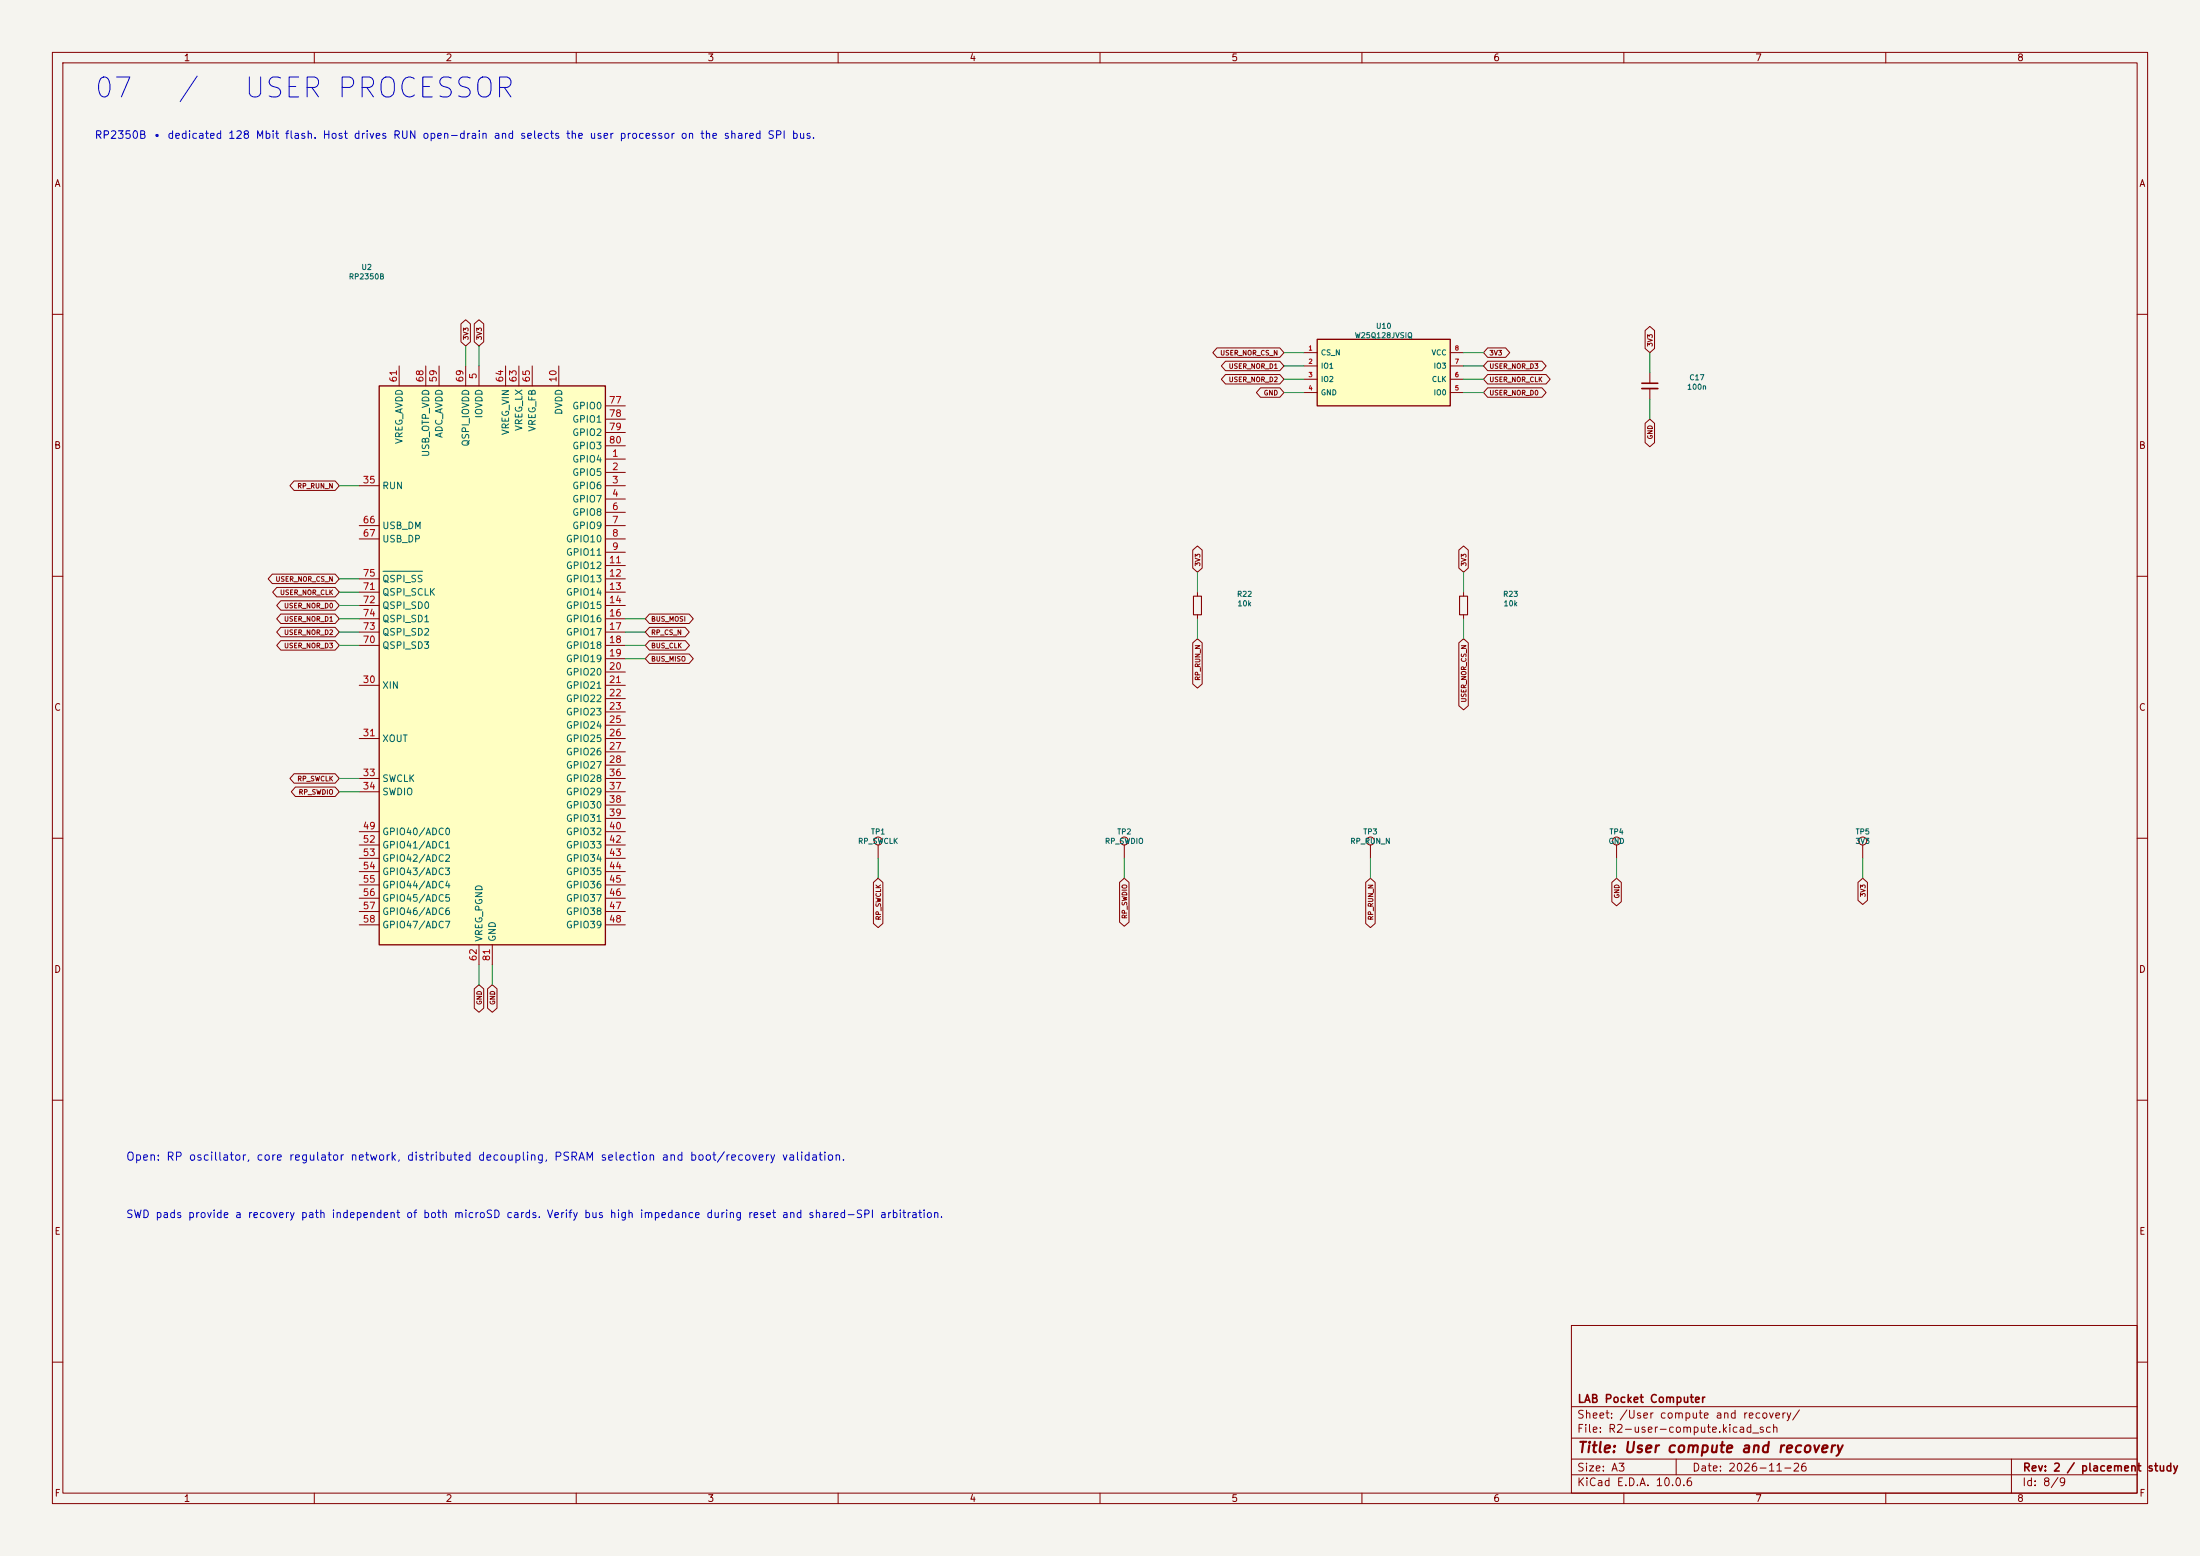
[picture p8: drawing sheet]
<svg xmlns="http://www.w3.org/2000/svg" width="420mm" height="297mm" viewBox="0 0 420 297" stroke-linecap="round" stroke-linejoin="round" font-family="sans-serif">
<path d="M0 0h420v297h-420z" fill="#f5f4ef" stroke="#f5f4ef" stroke-width=".19"/>
<g fill="none" stroke="#840000" stroke-width=".19">
<path d="M10 10h400v277h-400zM12 12h396v273h-396zM60 10v2M110 10v2M160 10v2M210 10v2M260 10v2M310 10v2M360 10v2M10 60h2M408 60h2M10 110h2"/>
<path d="M408 110h2M10 160h2M408 160h2M10 210h2M408 210h2M300 253h108v32h-108zM10 260h2M300 278.5h108M300 274.5h108M300 268.5h108M320 278.5v3M384 278.5v6.5"/>
<path d="M408 260h2M60 285v2M110 285v2M160 285v2M210 285v2M260 285v2M300 281.5h108M310 285v2M360 285v2"/>
</g>
<path d="M72.4 73.7h43.2v106.6h-43.2z" fill="#ffffc2"/>
<path d="M72.4 73.7h43.2v106.6h-43.2z" fill="none" stroke="#840000" stroke-width=".25"/>
<g fill="none" stroke="#840000" stroke-width=".19">
<path d="M76.2 69.9v3.8M81.3 69.9v3.8M83.8 69.9v3.8M88.9 69.9v3.8M91.4 69.9v3.8M96.5 69.9v3.8M99.1 69.9v3.8M101.6 69.9v3.8M106.7 69.9v3.8M115.6 77.5h3.8M68.6 92.7h3.8M115.6 87.6h3.8"/>
<path d="M115.6 90.2h3.8M115.6 92.7h3.8M115.6 95.3h3.8M115.6 97.8h3.8M115.6 80h3.8M115.6 82.6h3.8M115.6 85.1h3.8M68.6 100.3h3.8M68.6 102.9h3.8M68.6 110.5h3.8M68.6 113h3.8M68.6 115.6h3.8"/>
<path d="M68.6 118.1h3.8M115.6 100.3h3.8M115.6 102.9h3.8M115.6 105.4h3.8M115.6 108h3.8M115.6 110.5h3.8M115.6 113h3.8M115.6 115.6h3.8M115.6 118.1h3.8M228.6 113v.8M228.6 117.3v.8M68.6 120.7h3.8"/>
<path d="M68.6 123.2h3.8M68.6 130.8h3.8M115.6 120.7h3.8M115.6 123.2h3.8M115.6 125.7h3.8M115.6 128.3h3.8M115.6 130.8h3.8M115.6 133.4h3.8M115.6 135.9h3.8M115.6 138.4h3.8M68.6 158.8h3.8M68.6 141h3.8"/>
<path d="M68.6 148.6h3.8M68.6 151.1h3.8M115.6 153.7h3.8M115.6 156.2h3.8M115.6 158.8h3.8M115.6 141h3.8M115.6 143.5h3.8M115.6 146.1h3.8M115.6 148.6h3.8M115.6 151.1h3.8M68.6 161.3h3.8M68.6 163.8h3.8"/>
<path d="M68.6 166.4h3.8M68.6 168.9h3.8M68.6 171.5h3.8M68.6 174h3.8M68.6 176.5h3.8M115.6 161.3h3.8M115.6 163.8h3.8M115.6 166.4h3.8M115.6 168.9h3.8M115.6 171.5h3.8M115.6 174h3.8M115.6 176.5h3.8"/>
<path d="M308.6 161.3v2.5M355.6 161.3v2.5M91.4 180.3v3.9M94 180.3v3.9"/>
<circle cx="308.6" cy="160.5" r=".76"/>
<circle cx="355.6" cy="160.5" r=".76"/>
</g>
<path d="M73.1 109h7.6" fill="none" stroke="#006464" stroke-width=".19"/>
<path d="M227.8 113.8h1.6v3.5h-1.6z" fill="none" stroke="#840000" stroke-width=".2"/>
<path d="M251.5 64.8h25.4v12.7h-25.4z" fill="#ffffc2"/>
<path d="M251.5 64.8h25.4v12.7h-25.4z" fill="none" stroke="#840000" stroke-width=".25"/>
<g fill="none" stroke="#840000" stroke-width=".19">
<path d="M88 61.8l.9-.8 .9 .8v3.5l-.9 .7-.9-.7zM90.5 61.8l.9-.8 .9 .8v3.5l-.9 .7-.9-.7zM232.3 66.4h12l.8 .9-.8 .9h-12l-.8-.9zM233.9 68.9h10.4l.8 1-.8 .9h-10.4l-.7-.9zM233.9 71.5h10.4l.8 .9-.8 .9h-10.4l-.7-.9zM240.6 74h3.7l.8 .9-.8 .9h-3.7l-.8-.9zM248.9 67.3h2.6M248.9 69.9h2.6M248.9 72.4h2.6M248.9 74.9h2.6M276.9 67.3h2.5M276.9 69.9h2.5"/>
<path d="M276.9 72.4h2.5M276.9 74.9h2.5M284 66.4h3.4l.8 .9-.8 .9h-3.4l-.8-.9zM284 68.9h10.4l.8 1-.8 .9h-10.4l-.8-.9zM284 71.5h11.1l.8 .9-.8 .9h-11.1l-.8-.9zM284 74h10.4l.8 .9-.8 .9h-10.4l-.8-.9zM314.1 63.1l.9-.8 .9 .8v3.4l-.9 .8-.9-.8zM315 71.1v2.1M315 74.2v2M56.1 91.8h7.9l.8 .9-.8 .9h-7.9l-.8-.9zM314.1 80.8l.9-.8 .9 .8v3.7l-.9 .8-.9-.8zM52 109.6h12l.8 .9-.8 .9h-12l-.8-.9z"/>
<path d="M52.8 112.1h11.2l.8 .9-.8 .9h-11.2l-.8-.9zM53.6 119.7h10.4l.8 1-.8 .9h-10.4l-.8-.9zM53.6 114.7h10.4l.8 .9-.8 .9h-10.4l-.8-.9zM53.6 117.2h10.4l.8 .9-.8 .9h-10.4l-.8-.9zM124 117.2h7.6l.8 .9-.8 .9h-7.6l-.8-.9zM124 119.7h6.8l.8 1-.8 .9h-6.8l-.8-.9zM227.7 105l.9-.8 .9 .8v3.4l-.9 .8-.9-.8zM278.5 105l.9-.8 .9 .8v3.4l-.9 .8-.9-.8zM279.4 113v.8M279.4 117.3v.8M53.6 122.3h10.4l.8 .9-.8 .9h-10.4l-.8-.9zM124 124.8h7.6l.8 .9-.8 .9h-7.6l-.8-.9z"/>
<path d="M124 122.3h6.8l.8 .9-.8 .9h-6.8l-.8-.9zM227.7 122.7l.9-.8 .9 .8v7.9l-.9 .7-.9-.7zM278.5 122.7l.9-.8 .9 .8v12l-.9 .8-.9-.8zM56.1 147.7h7.9l.8 .9-.8 .9h-7.9l-.8-.9zM56.4 150.2h7.6l.8 .9-.8 .9h-7.6l-.8-.9zM166.7 168.4l.9-.8 .9 .8v7.9l-.9 .8-.9-.8zM167.6 161.3v2.5M213.7 168.4l.9-.8 .9 .8v7.6l-.9 .8-.9-.8zM214.6 161.3v2.5M260.7 168.4l.9-.8 .9 .8v7.9l-.9 .8-.9-.8zM261.6 161.3v2.5M307.7 168.4l.9-.8 .9 .8v3.7l-.9 .8-.9-.8z"/>
<path d="M354.7 168.4l.9-.8 .9 .8v3.5l-.9 .7-.9-.7zM90.5 188.7l.9-.7 .9 .7v3.7l-.9 .8-.9-.8zM93.1 188.7l.9-.7 .9 .7v3.7l-.9 .8-.9-.8z"/>
<circle cx="167.6" cy="160.5" r=".76"/>
<circle cx="214.6" cy="160.5" r=".76"/>
<circle cx="261.6" cy="160.5" r=".76"/>
</g>
<path d="M313.4 73.2h3.1" fill="none" stroke="#840000" stroke-width=".3"/>
<path d="M313.4 74.2h3.1" fill="none" stroke="#840000" stroke-width=".33"/>
<path d="M278.6 113.8h1.6v3.5h-1.6z" fill="none" stroke="#840000" stroke-width=".2"/>
<g fill="none" stroke="#009600" stroke-width=".19">
<path d="M88.9 66v3.9M91.4 66v3.9M245.1 69.9h3.8M245.1 72.4h3.8M245.1 74.9h3.8M245.1 67.3h3.8M279.4 69.9h3.8M279.4 72.4h3.8M279.4 74.9h3.8M279.4 67.3h3.8M315 67.3v3.8M315 76.2v3.8"/>
<path d="M64.8 92.7h3.8M64.8 110.5h3.8M64.8 118.1h3.8M64.8 115.6h3.8M64.8 113h3.8M119.4 118.1h3.8M228.6 109.2v3.8M228.6 118.1v3.8M279.4 109.2v3.8M279.4 118.1v3.8M64.8 123.2h3.8M64.8 120.7h3.8"/>
<path d="M119.4 123.2h3.8M119.4 125.7h3.8M119.4 120.7h3.8M64.8 148.6h3.8M64.8 151.1h3.8M167.6 163.8v3.8M214.6 163.8v3.8M261.6 163.8v3.8M308.6 163.8v3.8M355.6 163.8v3.8M91.4 184.2v3.8M94 184.2v3.8"/>
</g>
<g font-size="3.8" fill="#0000c2">
<text x="17.7" y="19.6">07</text>
<text x="33.6" y="19.6">/</text>
<text x="46.3" y="19.6">USER PROCESSOR</text>
</g>
<text font-size="2" fill="#840000" x="301" y="277.8">Title: User compute and recovery</text>
<text font-size="1.5" fill="#0000c2" x="23.9" y="221.9">Open: RP oscillator, core regulator network, distributed decoupling, PSRAM selection and boot/recovery validation.</text>
<g font-size="1.5" fill="#840000">
<text x="301" y="268.1">LAB Pocket Computer</text>
<text x="300.9" y="273.8">File: R2-user-compute.kicad_sch</text>
<text x="300.9" y="271.1">Sheet: /User compute and recovery/</text>
<text x="300.9" y="281.2">Size: A3</text>
<text x="322.9" y="281.2">Date: 2026-11-26</text>
<text x="386" y="281.2">Rev: 2 / placement study</text>
<text x="300.9" y="284">KiCad E.D.A. 10.0.6</text>
<text x="385.9" y="284">Id: 8/9</text>
</g>
<g font-size="1.4" fill="#0000c2">
<text x="18" y="26.9">RP2350B • dedicated 128 Mbit flash. Host drives RUN open-drain and selects the user processor on the shared SPI bus.</text>
<text x="24" y="232.9">SWD pads provide a recovery path independent of both microSD cards. Verify bus high impedance during reset and shared-SPI arbitration.</text>
</g>
<g font-size="1.3" fill="#840000">
<text x="35" y="12">1</text>
<text x="85" y="12">2</text>
<text x="135" y="12">3</text>
<text x="185" y="12">4</text>
<text x="235" y="12">5</text>
<text x="285" y="12">6</text>
<text x="335" y="12">7</text>
<text x="385" y="12">8</text>
<text x="10.3" y="36">A</text>
<text x="408.3" y="36">A</text>
<text x="10.2" y="86">B</text>
<text x="408.2" y="86">B</text>
<text x="10.2" y="136">C</text>
<text x="408.2" y="136">C</text>
<text x="10.2" y="186">D</text>
<text x="408.2" y="186">D</text>
<text x="10.3" y="236">E</text>
<text x="408.3" y="236">E</text>
<text x="10.3" y="286">F</text>
<text x="35" y="287">1</text>
<text x="85" y="287">2</text>
<text x="135" y="287">3</text>
<text x="185" y="287">4</text>
<text x="235" y="287">5</text>
<text x="285" y="287">6</text>
<text x="335" y="287">7</text>
<text x="385" y="287">8</text>
<text x="408.3" y="286">F</text>
</g>
<g font-size="1.3" fill="#a90000">
<text x="76.1" y="73.1" transform="rotate(-90 76.1 73.1)">61</text>
<text x="81.1" y="73.1" transform="rotate(-90 81.1 73.1)">68</text>
<text x="83.7" y="73.1" transform="rotate(-90 83.7 73.1)">59</text>
<text x="88.8" y="73.1" transform="rotate(-90 88.8 73.1)">69</text>
<text x="91.3" y="72.5" transform="rotate(-90 91.3 72.5)">5</text>
<text x="96.4" y="73.1" transform="rotate(-90 96.4 73.1)">64</text>
<text x="98.9" y="73.1" transform="rotate(-90 98.9 73.1)">63</text>
<text x="101.5" y="73.1" transform="rotate(-90 101.5 73.1)">65</text>
<text x="106.5" y="73.1" transform="rotate(-90 106.5 73.1)">10</text>
<text x="116.1" y="77.3">77</text>
<text x="116.1" y="79.9">78</text>
<text x="116.1" y="82.4">79</text>
<text x="116.1" y="85">80</text>
<text x="116.7" y="87.5">1</text>
<text x="69.1" y="92.6">35</text>
<text x="116.7" y="90">2</text>
<text x="116.7" y="92.6">3</text>
<text x="116.7" y="95.1">4</text>
<text x="69.1" y="100.2">66</text>
<text x="116.7" y="97.7">6</text>
<text x="116.7" y="100.2">7</text>
<text x="69.1" y="102.7">67</text>
<text x="116.1" y="107.8">11</text>
<text x="116.7" y="102.7">8</text>
<text x="116.7" y="105.3">9</text>
<text x="69.1" y="112.9">71</text>
<text x="69.1" y="110.4">75</text>
<text x="116.1" y="110.4">12</text>
<text x="116.1" y="112.9">13</text>
<text x="69.1" y="115.4">72</text>
<text x="69.1" y="118">74</text>
<text x="116.1" y="115.4">14</text>
<text x="116.1" y="118">16</text>
<text x="69.1" y="123.1">70</text>
<text x="69.1" y="120.5">73</text>
<text x="116.1" y="120.5">17</text>
<text x="116.1" y="123.1">18</text>
<text x="116.1" y="125.6">19</text>
<text x="69.1" y="130.7">30</text>
<text x="116.1" y="128.1">20</text>
<text x="116.1" y="130.7">21</text>
<text x="116.1" y="133.2">22</text>
<text x="116.1" y="135.8">23</text>
<text x="69.1" y="140.8">31</text>
<text x="116.1" y="138.3">25</text>
<text x="116.1" y="140.8">26</text>
<text x="116.1" y="143.4">27</text>
<text x="69.1" y="148.5">33</text>
<text x="116.1" y="145.9">28</text>
<text x="116.1" y="148.5">36</text>
<text x="69.1" y="151">34</text>
<text x="116.1" y="153.5">38</text>
<text x="116.1" y="151">37</text>
<text x="69.1" y="158.6">49</text>
<text x="69.1" y="161.2">52</text>
<text x="116.1" y="156.1">39</text>
<text x="116.1" y="158.6">40</text>
<text x="116.1" y="161.2">42</text>
<text x="69.1" y="163.7">53</text>
<text x="69.1" y="166.2">54</text>
<text x="116.1" y="163.7">43</text>
<text x="116.1" y="166.2">44</text>
<text x="69.1" y="168.8">55</text>
<text x="69.1" y="171.3">56</text>
<text x="69.1" y="173.9">57</text>
<text x="116.1" y="168.8">45</text>
<text x="116.1" y="171.3">46</text>
<text x="116.1" y="173.9">47</text>
<text x="69.1" y="176.4">58</text>
<text x="116.1" y="176.4">48</text>
<text x="91.3" y="183.6" transform="rotate(-90 91.3 183.6)">62</text>
<text x="93.8" y="183.6" transform="rotate(-90 93.8 183.6)">81</text>
</g>
<g font-size="1.3" fill="#006464">
<text x="84.8" y="83.7" transform="rotate(-90 84.8 83.7)">ADC_AVDD</text>
<text x="92.4" y="80" transform="rotate(-90 92.4 80)">IOVDD</text>
<text x="97.5" y="83.2" transform="rotate(-90 97.5 83.2)">VREG_VIN</text>
<text x="100" y="82.4" transform="rotate(-90 100 82.4)">VREG_LX</text>
<text x="102.6" y="82.5" transform="rotate(-90 102.6 82.5)">VREG_FB</text>
<text x="107.6" y="79.3" transform="rotate(-90 107.6 79.3)">DVDD</text>
<text x="109.2" y="78.4">GPIO0</text>
<text x="109.2" y="81">GPIO1</text>
<text x="109.2" y="83.5">GPIO2</text>
<text x="77.2" y="84.9" transform="rotate(-90 77.2 84.9)">VREG_AVDD</text>
<text x="82.2" y="87.3" transform="rotate(-90 82.2 87.3)">USB_OTP_VDD</text>
<text x="89.9" y="85.3" transform="rotate(-90 89.9 85.3)">QSPI_IOVDD</text>
<text x="109.2" y="88.6">GPIO4</text>
<text x="109.2" y="86.1">GPIO3</text>
<text x="72.9" y="93.7">RUN</text>
<text x="109.2" y="91.1">GPIO5</text>
<text x="109.2" y="93.7">GPIO6</text>
<text x="72.9" y="101.3">USB_DM</text>
<text x="109.2" y="96.2">GPIO7</text>
<text x="109.2" y="98.8">GPIO8</text>
<text x="109.2" y="101.3">GPIO9</text>
<text x="72.9" y="103.8">USB_DP</text>
<text x="107.9" y="103.8">GPIO10</text>
<text x="107.9" y="106.4">GPIO11</text>
<text x="72.9" y="114">QSPI_SCLK</text>
<text x="72.9" y="111.5">QSPI_SS</text>
<text x="107.9" y="108.9">GPIO12</text>
<text x="107.9" y="111.5">GPIO13</text>
<text x="107.9" y="114">GPIO14</text>
<text x="72.9" y="116.5">QSPI_SD0</text>
<text x="72.9" y="119.1">QSPI_SD1</text>
<text x="107.9" y="116.5">GPIO15</text>
<text x="107.9" y="119.1">GPIO16</text>
<text x="72.9" y="124.2">QSPI_SD3</text>
<text x="72.9" y="121.6">QSPI_SD2</text>
<text x="107.9" y="121.6">GPIO17</text>
<text x="107.9" y="124.2">GPIO18</text>
<text x="72.9" y="131.8">XIN</text>
<text x="107.9" y="126.7">GPIO19</text>
<text x="107.9" y="129.2">GPIO20</text>
<text x="107.9" y="131.8">GPIO21</text>
<text x="107.9" y="134.3">GPIO22</text>
<text x="107.9" y="136.9">GPIO23</text>
<text x="72.9" y="141.9">XOUT</text>
<text x="107.9" y="139.4">GPIO24</text>
<text x="107.9" y="141.9">GPIO25</text>
<text x="72.9" y="149.6">SWCLK</text>
<text x="107.9" y="144.5">GPIO26</text>
<text x="107.9" y="147">GPIO27</text>
<text x="107.9" y="149.6">GPIO28</text>
<text x="72.9" y="152.1">SWDIO</text>
<text x="107.9" y="154.6">GPIO30</text>
<text x="107.9" y="152.1">GPIO29</text>
<text x="72.9" y="159.7">GPIO40/ADC0</text>
<text x="107.9" y="157.2">GPIO31</text>
<text x="107.9" y="159.7">GPIO32</text>
<text x="72.9" y="162.3">GPIO41/ADC1</text>
<text x="72.9" y="164.8">GPIO42/ADC2</text>
<text x="72.9" y="167.3">GPIO43/ADC3</text>
<text x="107.9" y="162.3">GPIO33</text>
<text x="107.9" y="164.8">GPIO34</text>
<text x="107.9" y="167.3">GPIO35</text>
<text x="72.9" y="169.9">GPIO44/ADC4</text>
<text x="72.9" y="172.4">GPIO45/ADC5</text>
<text x="107.9" y="169.9">GPIO36</text>
<text x="107.9" y="172.4">GPIO37</text>
<text x="72.9" y="175">GPIO46/ADC6</text>
<text x="72.9" y="177.5">GPIO47/ADC7</text>
<text x="92.4" y="179.9" transform="rotate(-90 92.4 179.9)">VREG_PGND</text>
<text x="94.9" y="179.9" transform="rotate(-90 94.9 179.9)">GND</text>
<text x="107.9" y="175">GPIO38</text>
<text x="107.9" y="177.5">GPIO39</text>
</g>
<g font-size="1" fill="#006464">
<text x="66.5" y="53.6">RP2350B</text>
<text x="68.9" y="51.8">U2</text>
<text x="258.5" y="64.8">W25Q128JVSIQ</text>
<text x="262.6" y="63">U10</text>
<text x="252.1" y="68.1">CS_N</text>
<text x="252.1" y="70.6">IO1</text>
<text x="273.2" y="68.1">VCC</text>
<text x="273.6" y="70.6">IO3</text>
<text x="252.1" y="73.1">IO2</text>
<text x="252.1" y="75.7">GND</text>
<text x="273.3" y="73.1">CLK</text>
<text x="273.6" y="75.7">IO0</text>
<text x="322" y="74.6">100n</text>
<text x="322.4" y="72.8">C17</text>
<text x="236" y="114.2">R22</text>
<text x="236.1" y="116">10k</text>
<text x="286.8" y="114.2">R23</text>
<text x="286.9" y="116">10k</text>
<text x="163.7" y="161.3">RP_SWCLK</text>
<text x="166.2" y="159.5">TP1</text>
<text x="210.8" y="161.3">RP_SWDIO</text>
<text x="213.2" y="159.5">TP2</text>
<text x="257.7" y="161.3">RP_RUN_N</text>
<text x="260.2" y="159.5">TP3</text>
<text x="307" y="161.3">GND</text>
<text x="307.2" y="159.5">TP4</text>
<text x="354.1" y="161.3">3V3</text>
<text x="354.1" y="159.5">TP5</text>
</g>
<g font-size=".9" fill="#840000">
<text x="89.6" y="65" transform="rotate(-90 89.6 65)">3V3</text>
<text x="92.2" y="65" transform="rotate(-90 92.2 65)">3V3</text>
<text x="232.9" y="68.1">USER_NOR_CS_N</text>
<text x="234.5" y="70.6">USER_NOR_D1</text>
<text x="284.2" y="68.1">3V3</text>
<text x="284.2" y="70.6">USER_NOR_D3</text>
<text x="315.7" y="66.3" transform="rotate(-90 315.7 66.3)">3V3</text>
<text x="234.5" y="73.1">USER_NOR_D2</text>
<text x="241.2" y="75.7">GND</text>
<text x="284.2" y="73.1">USER_NOR_CLK</text>
<text x="284.2" y="75.7">USER_NOR_D0</text>
<text x="315.7" y="84" transform="rotate(-90 315.7 84)">GND</text>
<text x="56.7" y="93.5">RP_RUN_N</text>
<text x="52.5" y="111.2">USER_NOR_CS_N</text>
<text x="53.4" y="113.8">USER_NOR_CLK</text>
<text x="229.3" y="108.2" transform="rotate(-90 229.3 108.2)">3V3</text>
<text x="280.1" y="108.2" transform="rotate(-90 280.1 108.2)">3V3</text>
<text x="54.1" y="116.3">USER_NOR_D0</text>
<text x="54.1" y="118.9">USER_NOR_D1</text>
<text x="124.2" y="118.9">BUS_MOSI</text>
<text x="54.1" y="121.4">USER_NOR_D2</text>
<text x="54.1" y="123.9">USER_NOR_D3</text>
<text x="124.2" y="123.9">BUS_CLK</text>
<text x="124.2" y="121.4">RP_CS_N</text>
<text x="124.2" y="126.5">BUS_MISO</text>
<text x="229.3" y="130" transform="rotate(-90 229.3 130)">RP_RUN_N</text>
<text x="280.1" y="134.2" transform="rotate(-90 280.1 134.2)">USER_NOR_CS_N</text>
<text x="56.7" y="149.3">RP_SWCLK</text>
<text x="56.9" y="151.9">RP_SWDIO</text>
<text x="309.4" y="171.6" transform="rotate(-90 309.4 171.6)">GND</text>
<text x="356.3" y="171.3" transform="rotate(-90 356.3 171.3)">3V3</text>
<text x="168.4" y="175.7" transform="rotate(-90 168.4 175.7)">RP_SWCLK</text>
<text x="215.4" y="175.5" transform="rotate(-90 215.4 175.5)">RP_SWDIO</text>
<text x="262.4" y="175.7" transform="rotate(-90 262.4 175.7)">RP_RUN_N</text>
<text x="92.2" y="191.9" transform="rotate(-90 92.2 191.9)">GND</text>
<text x="94.7" y="191.9" transform="rotate(-90 94.7 191.9)">GND</text>
</g>
<g font-size=".9" fill="#a90000">
<text x="249.7" y="67.1">1</text>
<text x="249.7" y="69.6">2</text>
<text x="277.6" y="69.6">7</text>
<text x="277.6" y="67.1">8</text>
<text x="249.7" y="72.2">3</text>
<text x="249.7" y="74.7">4</text>
<text x="277.6" y="74.7">5</text>
<text x="277.6" y="72.2">6</text>
</g>
</svg>
